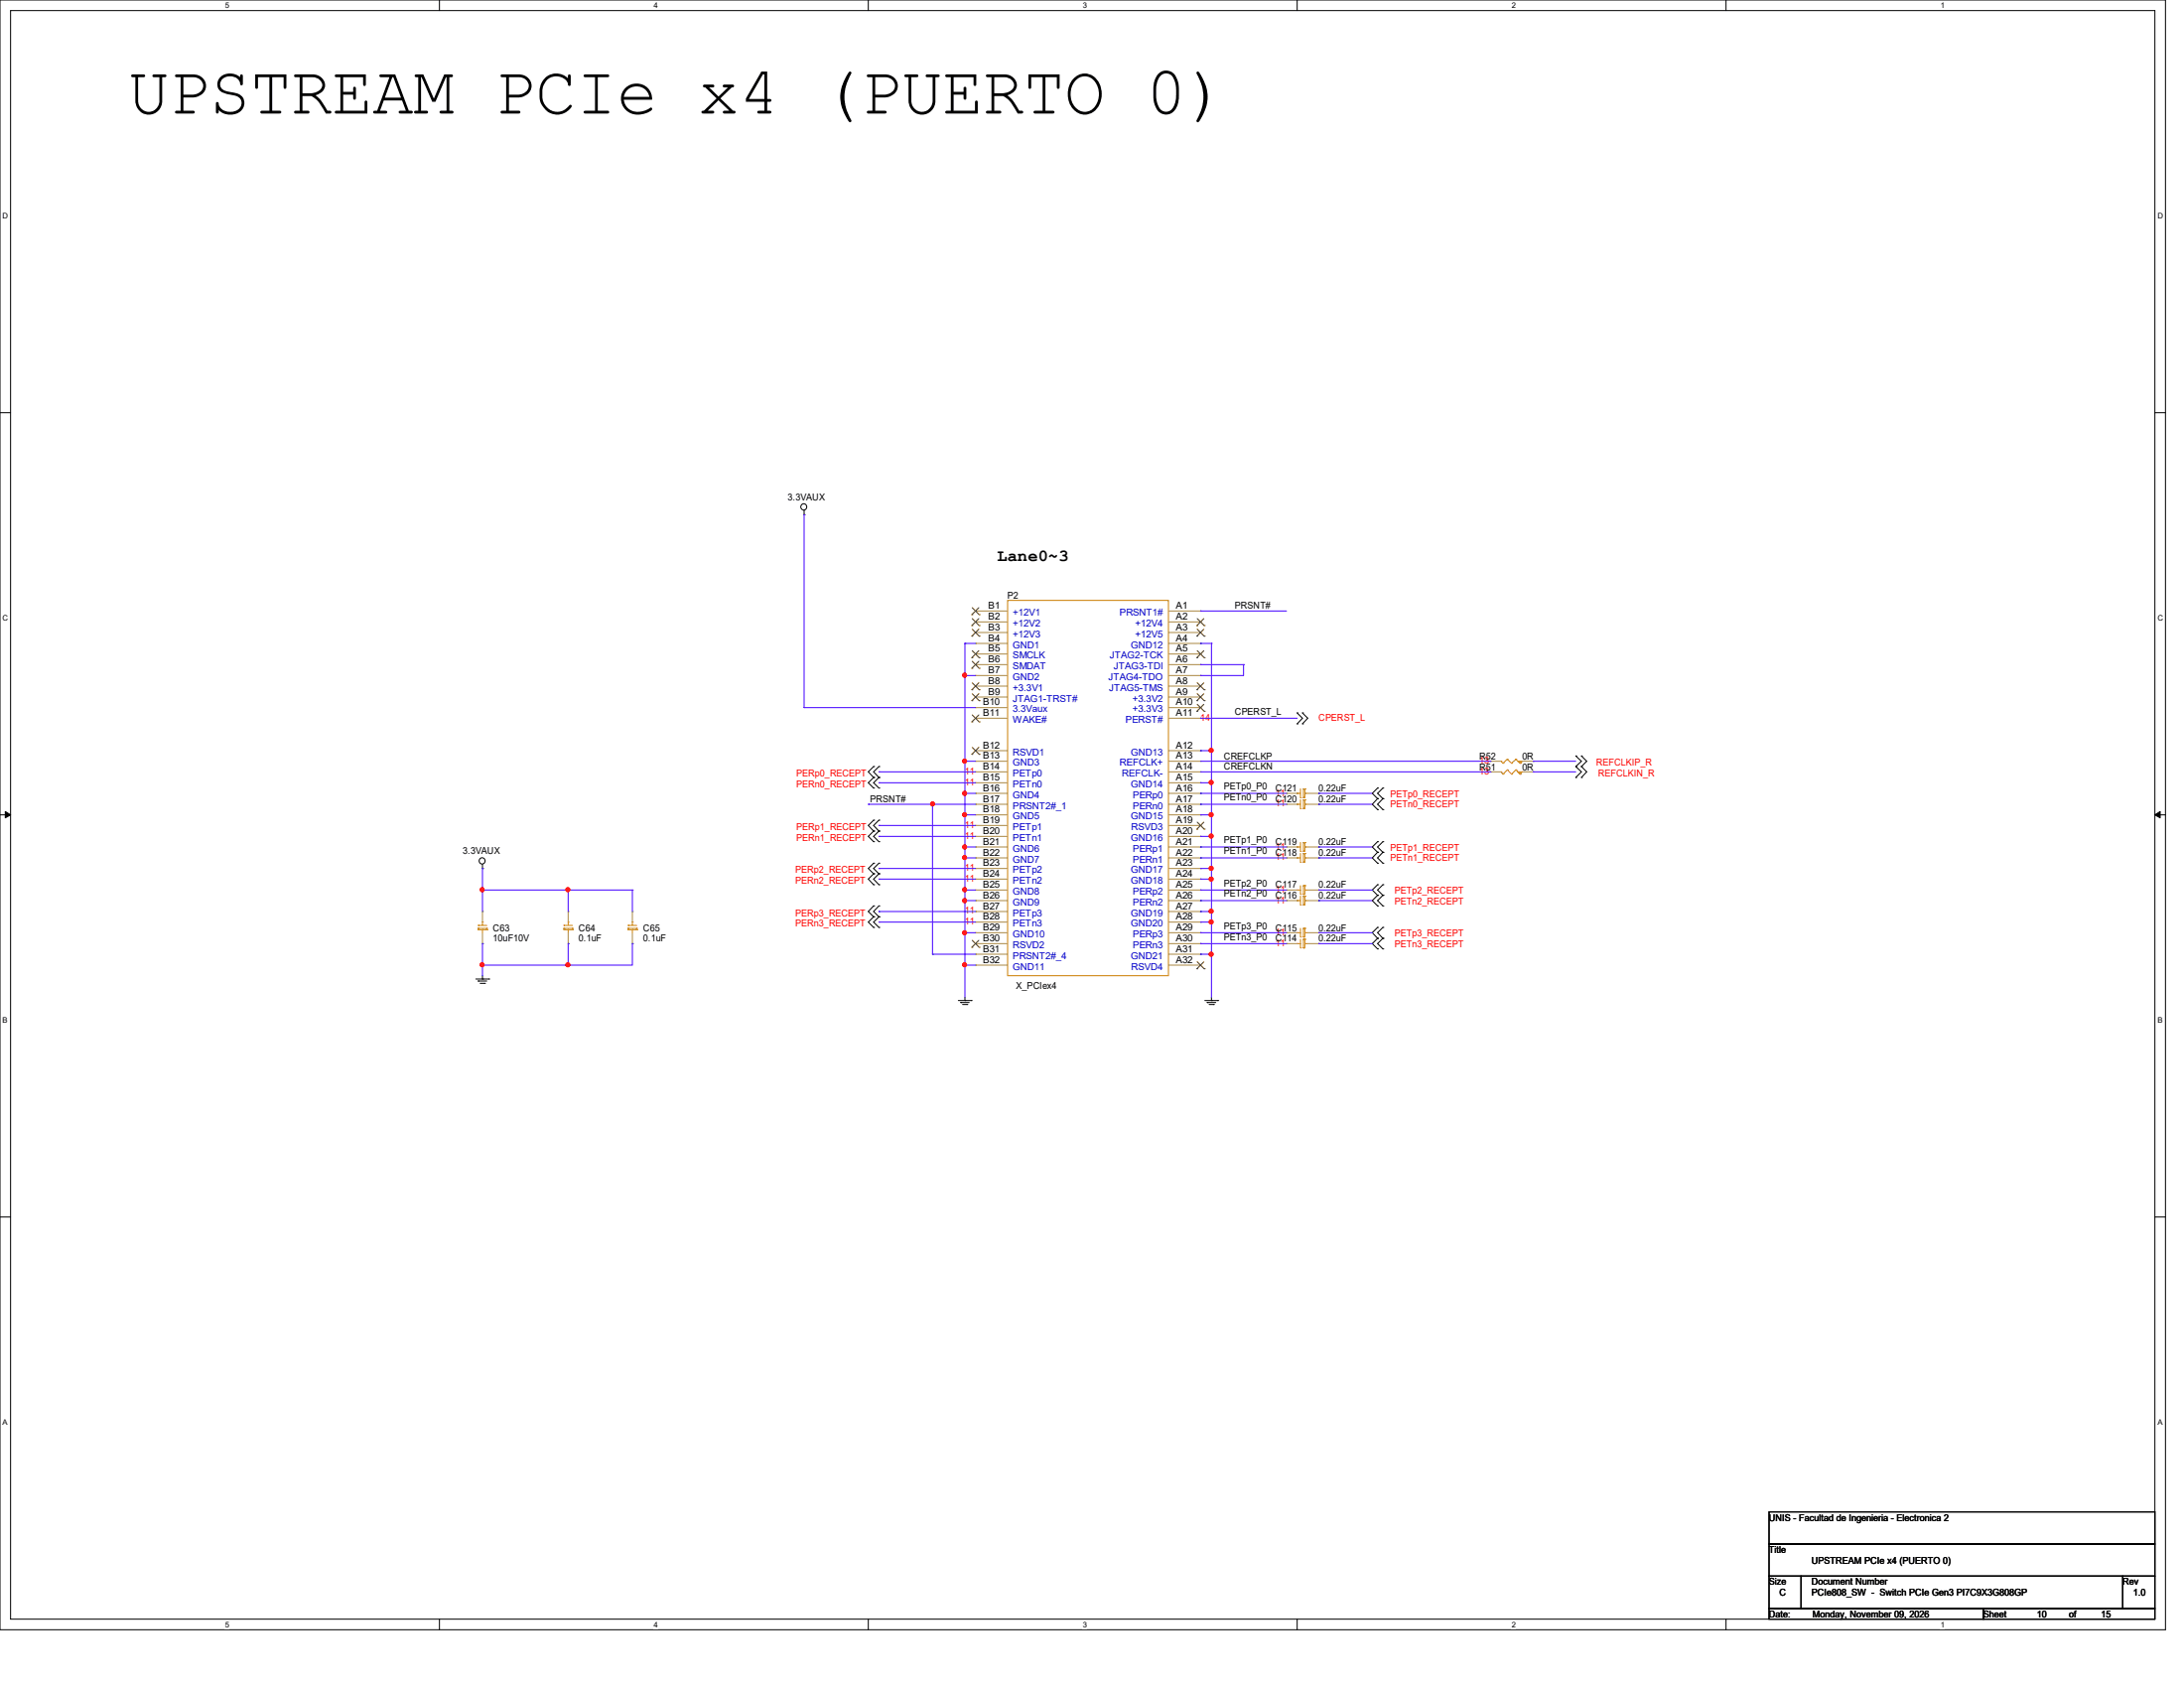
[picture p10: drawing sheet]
<svg xmlns="http://www.w3.org/2000/svg" width="279mm" height="216mm" viewBox="0 0 279 216" stroke-linecap="round" stroke-linejoin="round" font-family="sans-serif">
<path d="M0 0h277v208.4h-277zM1.4 1.4h274.3v205.7h-274.3z" fill="none" stroke="#000" stroke-width=".13"/>
<g fill="#fff">
<path d="M28.8 .1h.5v1.1h-.5z"/>
<path d="M28.8 207.2h.5v1.1h-.5z"/>
</g>
<path d="M56.2 0v1.4M56.2 207.1v1.3" fill="none" stroke="#000" stroke-width=".13"/>
<g fill="#fff">
<path d="M83.7 .1h.5v1.1h-.5z"/>
<path d="M83.7 207.2h.5v1.1h-.5z"/>
</g>
<path d="M111.1 0v1.4M111.1 207.1v1.3" fill="none" stroke="#000" stroke-width=".13"/>
<g fill="#fff">
<path d="M138.5 .1h.6v1.1h-.6z"/>
<path d="M138.5 207.2h.6v1.1h-.6z"/>
</g>
<path d="M165.9 0v1.4M165.9 207.1v1.3" fill="none" stroke="#000" stroke-width=".13"/>
<g fill="#fff">
<path d="M193.4 .1h.5v1.1h-.5z"/>
<path d="M193.4 207.2h.5v1.1h-.5z"/>
</g>
<path d="M220.8 0v1.4M220.8 207.1v1.3" fill="none" stroke="#000" stroke-width=".13"/>
<g fill="#fff">
<path d="M248.2 .1h.6v1.1h-.6z"/>
<path d="M248.2 207.2h.6v1.1h-.6z"/>
<path d="M.3 27.1h.8v1.1h-.8z"/>
<path d="M276 27.1h.7v1.1h-.7z"/>
<path d="M.3 78.5h.8v1.1h-.8z"/>
<path d="M276 78.5h.7v1.1h-.7z"/>
</g>
<path d="M0 52.8h1.4M275.7 52.8h1.3" fill="none" stroke="#000" stroke-width=".13"/>
<g fill="#fff">
<path d="M.3 129.9h.7v1.1h-.7z"/>
<path d="M276 129.9h.6v1.1h-.6z"/>
</g>
<path d="M0 104.2h1.4M275.7 104.2h1.3" fill="none" stroke="#000" stroke-width=".13"/>
<path d="M.7 103.8l.7 .4-.7 .4zM275.7 104.2l.7-.4v.8z" fill="#000" stroke="#000" stroke-width=".13"/>
<g fill="#fff">
<path d="M.3 181.4h.7v1.1h-.7z"/>
<path d="M276 181.4h.6v1.1h-.6z"/>
</g>
<g fill="none" stroke="#000" stroke-width=".13">
<path d="M102.9 65.8h.1M102.9 65.3v.5M111.8 98h.1M111.8 99.4h.1M111.8 98l-.7 .7 .7 .7M111.8 99.4l-.7 .7 .7 .7M112.4 98h.1M112.4 99.4h.1M112.4 98l-.6 .7 .6 .7M112.4 99.4l-.6 .7 .6 .7M165.9 91.2h.1M165.9 92.6h.1"/>
<path d="M165.9 91.2l.7 .7-.7 .7M166.6 91.2h.1M166.6 92.6h.1M166.6 91.2l.7 .7-.7 .7M201.6 96.7h.1M201.6 98h.1M201.6 99.4h.1M201.6 96.7l.7 .7-.7 .6M201.6 98l.7 .7-.7 .7M202.3 96.7h.1M202.3 98h.1M202.3 99.4h.1"/>
<path d="M202.3 96.7l.7 .7-.7 .6M202.3 98l.7 .7-.7 .7M61.7 111.1h.1M61.7 110.5v.6M111.8 100.8h.1M111.8 104.9h.1M111.8 106.3h.1M111.8 107.7h.1M111.8 110.4h.1M111.8 111.8h.1M111.8 113.2h.1M111.8 115.9h.1"/>
<path d="M111.8 117.3h.1M111.8 118.6h.1M111.8 104.9l-.7 .7 .7 .7M111.8 106.3l-.7 .7 .7 .7M111.8 110.4l-.7 .7 .7 .7M111.8 111.8l-.7 .6 .7 .8M111.8 115.9l-.7 .7 .7 .7M111.8 117.3l-.7 .6 .7 .7M112.4 100.8h.1M112.4 104.9h.1M112.4 106.3h.1M112.4 107.7h.1"/>
<path d="M112.4 110.4h.1M112.4 111.8h.1M112.4 113.2h.1M112.4 115.9h.1M112.4 117.3h.1M112.4 118.6h.1M112.4 104.9l-.6 .7 .6 .7M112.4 106.3l-.6 .7 .6 .7M112.4 110.4l-.6 .7 .6 .7M112.4 111.8l-.6 .6 .6 .8M112.4 115.9l-.6 .7 .6 .7M112.4 117.3l-.6 .6 .6 .7"/>
<path d="M176.2 100.8h.1M176.2 102.2h.1M176.2 103.5h.1M176.2 107.7h.1M176.2 109h.1M176.2 110.4h.1M176.2 113.2h.1M176.2 114.5h.1M176.2 115.9h.1M176.2 118.6h.1M176.2 100.8l-.6 .7 .6 .7M176.2 102.2l-.6 .7 .6 .6"/>
<path d="M176.2 107.7l-.6 .6 .6 .7M176.2 109l-.6 .7 .6 .7M176.2 113.2l-.6 .6 .6 .7M176.2 114.5l-.6 .7 .6 .7M176.2 118.6l-.6 .7 .6 .7M176.9 102.2h.1M176.9 100.8h.1M176.9 103.5h.1M176.9 109h.1M176.9 107.7h.1M176.9 110.4h.1M176.9 114.5h.1"/>
<path d="M176.9 113.2h.1M176.9 115.9h.1M176.9 118.6h.1M176.9 100.8l-.7 .7 .7 .7M176.9 102.2l-.7 .7 .7 .6M176.9 107.7l-.7 .6 .7 .7M176.9 109l-.7 .7 .7 .7M176.9 113.2l-.7 .6 .7 .7M176.9 114.5l-.7 .7 .7 .7M176.9 118.6l-.7 .7 .7 .7M60.9 125.2h1.6M61.2 125.5h.1"/>
<path d="M61.2 125.5h1.1M61.4 125.8h.6M61.7 125.2h.1M61.7 124.8v.4M62 125.8h.1M62.5 125.2h.1M122.6 128h1.6M122.9 128.2h.1M122.9 128.2h1.1M123.1 128.5h.6M123.4 128h.1M123.4 127.6v.4"/>
<path d="M123.7 128.5h.1M124.2 128h.1M154.1 128h1.7M154.4 128.2h.1M154.4 128.2h1.1M154.7 128.5h.5M155 128h.1M155 127.6v.4M155.2 128.5h.1M155.8 128h.1M176.2 120h.1M176.2 121.4h.1"/>
<path d="M176.2 120l-.6 .7 .6 .7M176.9 120h.1M176.9 121.4h.1M176.9 120l-.7 .7 .7 .7M0 155.7h1.4M275.7 155.7h1.3M226.3 193.4h49.4v4.1h-49.4zM226.3 197.5h49.4v4.1h-49.4zM226.3 201.6h4.1v4.1h-4.1zM226.3 205.7h27.4v1.4h-27.4zM230.4 201.6h41.2v4.1h-41.2zM253.7 205.7h22v1.4h-22z"/>
<path d="M271.6 201.6h4.1v4.1h-4.1z"/>
<circle cx="102.8" cy="64.8" r=".39"/>
<circle cx="61.7" cy="110.1" r=".39"/>
</g>
<g fill="none" stroke="#cc8006" stroke-width=".13">
<path d="M128.9 76.8h20.6v48h-20.6zM192 98.7h.1M192 97.4h.1M192 98.7l.3 .3M192 97.4l.3 .2M192.3 99h.1M192.3 97.6h.1M192.8 98.5h.1M192.8 97.1h.1M192.8 98.5l.6 .5M192.8 98.5l-.5 .5M192.8 97.1l.6 .5"/>
<path d="M192.8 97.1l-.5 .5M193.4 99h.1M193.4 97.6h.1M193.9 98.5h.1M193.9 97.1h.1M193.9 98.5l.6 .5M193.9 98.5l-.5 .5M193.9 97.1l.6 .5M193.9 97.1l-.5 .5M194.5 99h.1M194.5 97.6h.1M194.7 98.7l-.2 .3"/>
<path d="M194.7 97.4l-.2 .2M61.2 118.4h.1M61.2 118.7h.1M61.2 118.7v.2h1.1M61.2 118.4h1.1M61.2 118.7h1.1M61.7 118.9h.1M61.7 117.9h.1M61.7 117.9v.5M61.7 118.9v.4M62.3 118.9h.1M62.3 118.7h.1"/>
<path d="M62.3 118.7v.2M72.1 118.4h.1M72.1 118.7h.1M72.1 118.7v.2h1.1M72.1 118.4h1.1M72.1 118.7h1.1M72.7 118.9h.1M72.7 117.9h.1M72.7 117.9v.5M72.7 118.9v.4M73.2 118.9h.1M73.2 118.7h.1"/>
<path d="M73.2 118.7v.2M80.3 118.4h.1M80.3 118.7h.1M80.3 118.7v.2h1.1M80.3 118.4h1.1M80.3 118.7h1.1M80.9 118.9h.1M80.9 117.9h.1M80.9 117.9v.5M80.9 118.9v.4M81.4 118.9h.1M81.4 118.7h.1"/>
<path d="M81.4 118.7v.2M165.9 102.9h.1M165.9 108.3h.1M165.9 115.2h.1M165.9 109.7h.1M165.9 119.3h.1M165.9 113.8h.1M165.9 101.5h.1M165.9 102.9h.5M165.9 108.3h.5M165.9 115.2h.5M165.9 109.7h.5"/>
<path d="M165.9 119.3h.5M165.9 113.8h.5M165.9 101.5h.5M166.4 103.4h.1M166.4 108.9h.1M166.4 115.7h.1M166.4 110.3h.1M166.4 119.8h.1M166.4 114.4h.1M166.4 102h.1M166.4 100.9v1.1M166.4 102.3v1.1"/>
<path d="M166.4 107.8v1.1M166.4 109.2v1.1M166.4 113.3v1.1M166.4 114.6v1.1M166.4 118.7v1.1M166.8 102.3h.1M166.8 103.4h.1M166.8 107.8h.1M166.8 108.9h.1M166.8 114.6h.1M166.8 115.7h.1M166.8 109.2h.1"/>
<path d="M166.8 110.3h.1M166.8 118.7h.1M166.8 119.8h.1M166.8 113.3h.1M166.8 114.4h.1M166.8 100.9h.1M166.8 102h.1M166.8 100.9v1.1M166.8 102.3v1.1M166.8 107.8v1.1M166.8 109.2v1.1M166.8 113.3v1.1"/>
<path d="M166.8 114.6v1.1M166.8 118.7v1.1M166.9 102.9h.1M166.9 102.3h.1M166.9 108.3h.1M166.9 107.8h.1M166.9 115.2h.1M166.9 114.6h.1M166.9 109.7h.1M166.9 109.2h.1M166.9 119.3h.1M166.9 118.7h.1"/>
<path d="M166.9 113.8h.1M166.9 113.3h.1M166.9 101.5h.1M166.9 100.9h.1M166.9 100.9v1.1h-.1M166.9 102.3v1.1h-.1M166.9 107.8v1.1h-.1M166.9 109.2v1.1h-.1M166.9 113.3v1.1h-.1M166.9 114.6v1.1h-.1M166.9 118.7v1.1h-.1M166.9 102.9h.4"/>
<path d="M166.9 108.3h.4M166.9 115.2h.4M166.9 109.7h.4M166.9 119.3h.4M166.9 113.8h.4M166.9 101.5h.4M165.9 120.7h.1M165.9 120.7h.5M166.4 121.2h.1M166.4 120.1v1.1M166.8 120.1h.1M166.8 121.2h.1"/>
<path d="M166.8 120.1v1.1M166.9 120.7h.1M166.9 120.1h.1M166.9 120.7h.4M166.9 120.1v1.1h-.1"/>
</g>
<g fill="none" stroke="#a84" stroke-width=".13">
<path d="M124.8 78.1h.1M124.8 79.5h.1M124.8 78.1h4.1M124.8 79.5h4.1M149.5 78.1h4.1M149.5 79.5h4.1M153.6 78.1h.1M153.6 79.5h.1M124.8 80.9h.1M124.8 82.3h.1M124.8 83.7h.1M124.8 85h.1"/>
<path d="M124.8 86.4h.1M124.8 87.8h.1M124.8 89.2h.1M124.8 90.5h.1M124.8 91.9h.1M124.8 96h.1M124.8 97.4h.1M124.8 98.7h.1M124.8 80.9h4.1M124.8 82.3h4.1M124.8 83.7h4.1M124.8 85h4.1"/>
<path d="M124.8 86.4h4.1M124.8 87.8h4.1M124.8 89.2h4.1M124.8 90.5h4.1M124.8 91.9h4.1M124.8 96h4.1M124.8 97.4h4.1M124.8 98.7h4.1M149.5 80.9h4.1M149.5 82.3h4.1M149.5 83.7h4.1M149.5 85h4.1"/>
<path d="M149.5 86.4h4.1M149.5 87.8h4.1M149.5 89.2h4.1M149.5 90.5h4.1M149.5 91.9h4.1M149.5 96h4.1M149.5 97.4h4.1M149.5 98.7h4.1M153.6 80.9h.1M153.6 82.3h.1M153.6 83.7h.1M153.6 85h.1"/>
<path d="M153.6 86.4h.1M153.6 87.8h.1M153.6 89.2h.1M153.6 90.5h.1M153.6 91.9h.1M153.6 96h.1M153.6 97.4h.1M153.6 98.7h.1M190.6 98.7h.1M190.6 97.4h.1M190.6 97.4h1.4M190.6 98.7h1.4"/>
<path d="M194.7 97.4h1.4M194.7 98.7h1.4M196.1 98.7h.1M196.1 97.4h.1M61.7 116.6h.1M61.7 116.6v1.3M61.7 119.3v1.4M72.7 116.6h.1M72.7 116.6v1.3M72.7 119.3v1.4M80.9 116.6h.1M80.9 116.6v1.3"/>
<path d="M80.9 119.3v1.4M124.8 100.1h.1M124.8 101.5h.1M124.8 102.9h.1M124.8 104.2h.1M124.8 105.6h.1M124.8 107h.1M124.8 108.3h.1M124.8 109.7h.1M124.8 111.1h.1M124.8 112.4h.1M124.8 113.8h.1"/>
<path d="M124.8 115.2h.1M124.8 116.6h.1M124.8 117.9h.1M124.8 119.3h.1M124.8 100.1h4.1M124.8 101.5h4.1M124.8 102.9h4.1M124.8 104.2h4.1M124.8 105.6h4.1M124.8 107h4.1M124.8 108.3h4.1M124.8 109.7h4.1"/>
<path d="M124.8 111.1h4.1M124.8 112.4h4.1M124.8 113.8h4.1M124.8 115.2h4.1M124.8 116.6h4.1M124.8 117.9h4.1M124.8 119.3h4.1M149.5 100.1h4.1M149.5 101.5h4.1M149.5 102.9h4.1M149.5 104.2h4.1M149.5 105.6h4.1"/>
<path d="M149.5 107h4.1M149.5 108.3h4.1M149.5 109.7h4.1M149.5 111.1h4.1M149.5 112.4h4.1M149.5 113.8h4.1M149.5 115.2h4.1M149.5 116.6h4.1M149.5 117.9h4.1M149.5 119.3h4.1M153.6 100.1h.1M153.6 101.5h.1"/>
<path d="M153.6 102.9h.1M153.6 104.2h.1M153.6 105.6h.1M153.6 107h.1M153.6 108.3h.1M153.6 109.7h.1M153.6 111.1h.1M153.6 112.4h.1M153.6 113.8h.1M153.6 115.2h.1M153.6 116.6h.1M153.6 117.9h.1"/>
<path d="M153.6 119.3h.1M164.6 102.9h.1M164.6 108.3h.1M164.6 115.2h.1M164.6 109.7h.1M164.6 119.3h.1M164.6 113.8h.1M164.6 101.5h.1M164.6 101.5h1.3M164.6 102.9h1.3M164.6 108.3h1.3M164.6 109.7h1.3"/>
<path d="M164.6 113.8h1.3M164.6 115.2h1.3M164.6 119.3h1.3M167.3 101.5h1.4M167.3 102.9h1.4M167.3 108.3h1.4M167.3 109.7h1.4M167.3 113.8h1.4M167.3 115.2h1.4M167.3 119.3h1.4M168.7 102.9h.1M168.7 108.3h.1"/>
<path d="M168.7 115.2h.1M168.7 109.7h.1M168.7 119.3h.1M168.7 113.8h.1M168.7 101.5h.1M61.7 120.7h.1M72.7 120.7h.1M80.9 120.7h.1M124.8 120.7h.1M124.8 122h.1M124.8 123.4h.1M124.8 120.7h4.1"/>
<path d="M124.8 122h4.1M124.8 123.4h4.1M149.5 120.7h4.1M149.5 122h4.1M149.5 123.4h4.1M153.6 120.7h.1M153.6 122h.1M153.6 123.4h.1M164.6 120.7h.1M164.6 120.7h1.3M167.3 120.7h1.4M168.7 120.7h.1"/>
</g>
<g fill="none" stroke="#804000" stroke-width=".13">
<path d="M124.3 78.6h.1M124.4 77.7l.9 .9M124.4 79.1l.9 .9M125.2 77.7l-.9 .9M125.2 79.1l-.9 .9M125.3 78.6h.1M153.2 79.1l.9 .9M154 79.1l-.9 .9M124.3 80h.1M124.3 81.4h.1M124.3 84.1h.1M124.3 85.5h.1"/>
<path d="M124.3 88.2h.1M124.3 89.6h.1M124.3 92.3h.1M124.3 96.5h.1M124.4 80.5l.9 .9M124.4 83.2l.9 .9M124.4 84.6l.9 .9M124.4 87.3l.9 .9M124.4 88.7l.9 .9M124.4 91.4l.9 .9M124.4 95.6l.9 .9M125.2 80.5l-.9 .9"/>
<path d="M125.2 83.2l-.9 .9M125.2 84.6l-.9 .9M125.2 87.3l-.9 .9M125.2 88.7l-.9 .9M125.2 91.4l-.9 .9M125.2 95.6l-.9 .9M125.3 80h.1M125.3 81.4h.1M125.3 84.1h.1M125.3 85.5h.1M125.3 88.2h.1M125.3 89.6h.1"/>
<path d="M125.3 92.3h.1M125.3 96.5h.1M153.1 80h.1M153.1 81.4h.1M153.1 84.1h.1M153.1 88.2h.1M153.1 89.6h.1M153.1 91h.1M153.2 80.5l.9 .9M153.2 83.2l.9 .9M153.2 87.3l.9 .9M153.2 88.7l.9 .9"/>
<path d="M153.2 90.1l.9 .9M154 80.5l-.9 .9M154 83.2l-.9 .9M154 87.3l-.9 .9M154 88.7l-.9 .9M154 90.1l-.9 .9M154.1 80h.1M154.1 81.4h.1M154.1 84.1h.1M154.1 88.2h.1M154.1 89.6h.1M154.1 91h.1"/>
<path d="M153.1 106h.1M153.2 105.2l.9 .8M154 105.2l-.9 .8M154.1 106h.1M124.3 121.2h.1M124.4 120.3l.9 .9M125.2 120.3l-.9 .9M125.3 121.2h.1M153.1 123.9h.1M153.2 123l.9 .9M154 123l-.9 .9M154.1 123.9h.1"/>
</g>
<g fill="#cc8006" stroke="#cc8006" stroke-width=".13">
<path d="M194.2 98.7h.5l-.2 .3z" fill-rule="evenodd"/>
<path d="M194.2 97.4h.5l-.2 .2z" fill-rule="evenodd"/>
</g>
<g fill="none" stroke="#4200ff" stroke-width=".13">
<path d="M102.9 65.8h.1M102.9 65.8v24.7M153.6 78.1h.1M153.6 78.1h11M102.9 90.5h.1M102.9 90.5h21.9M112.4 98.7h.1M112.4 98.7h12.4M123.4 82.3h.1M123.4 86.4h.1M123.4 97.4h.1M123.4 82.3v45.3"/>
<path d="M123.4 82.3h1.4M123.4 86.4h1.4M123.4 97.4h1.4M153.6 82.3h.1M153.6 85h.1M153.6 86.4h.1M153.6 91.9h.1M153.6 96h.1M153.6 82.3h1.4M153.6 85h5.5M153.6 91.9h12.3M153.6 96h1.4"/>
<path d="M153.6 97.4h37M153.6 98.7h37M155 82.3h.1M155 96h.1M155 82.3v45.3M159.1 85h.1M159.1 85v1.4h-5.5M190.6 97.4h.1M190.6 98.7h.1M196.1 97.4h.1M196.1 98.7h.1M196.1 97.4h5.5"/>
<path d="M196.1 98.7h5.5M61.7 111.1h.1M61.7 113.8h.1M61.7 111.1v5.5M61.7 113.8h19.2M72.7 113.8h.1M72.7 113.8v2.8M80.9 113.8h.1M80.9 113.8v2.8M111.1 102.9h.1M111.1 102.9h13.7M112.4 100.1h.1"/>
<path d="M112.4 105.6h.1M112.4 107h.1M112.4 111.1h.1M112.4 112.4h.1M112.4 116.6h.1M112.4 117.9h.1M112.4 100.1h12.4M112.4 105.6h12.4M112.4 107h12.4M112.4 111.1h12.4M112.4 112.4h12.4M112.4 116.6h12.4"/>
<path d="M112.4 117.9h12.4M119.3 102.9h.1M119.3 102.9v19.1M123.4 101.5h.1M123.4 104.2h.1M123.4 108.3h.1M123.4 109.7h.1M123.4 113.8h.1M123.4 115.2h.1M123.4 119.3h.1M123.4 101.5h1.4M123.4 104.2h1.4"/>
<path d="M123.4 108.3h1.4M123.4 109.7h1.4M123.4 113.8h1.4M123.4 115.2h1.4M123.4 119.3h1.4M153.6 100.1h.1M153.6 101.5h.1M153.6 102.9h.1M153.6 104.2h.1M153.6 107h.1M153.6 108.3h.1M153.6 109.7h.1"/>
<path d="M153.6 111.1h.1M153.6 112.4h.1M153.6 113.8h.1M153.6 115.2h.1M153.6 116.6h.1M153.6 117.9h.1M153.6 119.3h.1M153.6 100.1h1.4M153.6 101.5h11M153.6 102.9h11M153.6 104.2h1.4M153.6 107h1.4"/>
<path d="M153.6 108.3h11M153.6 109.7h11M153.6 111.1h1.4M153.6 112.4h1.4M153.6 113.8h11M153.6 115.2h11M153.6 116.6h1.4M153.6 117.9h1.4M153.6 119.3h11M155 100.1h.1M155 104.2h.1M155 107h.1"/>
<path d="M155 111.1h.1M155 112.4h.1M155 116.6h.1M155 117.9h.1M168.7 101.5h.1M168.7 102.9h.1M168.7 108.3h.1M168.7 109.7h.1M168.7 113.8h.1M168.7 115.2h.1M168.7 119.3h.1M168.7 101.5h6.9"/>
<path d="M168.7 102.9h6.9M168.7 108.3h6.9M168.7 109.7h6.9M168.7 113.8h6.9M168.7 115.2h6.9M168.7 119.3h6.9M61.7 120.7h.1M61.7 123.4h.1M61.7 120.7v4.1M72.7 120.7h.1M72.7 123.4h.1M72.7 120.7v2.7"/>
<path d="M80.9 120.7h.1M80.9 120.7v2.7h-19.2M119.3 122h.1M119.3 122h5.5M123.4 123.4h.1M123.4 123.4h1.4M153.6 120.7h.1M153.6 122h.1M153.6 120.7h11M153.6 122h1.4M155 122h.1M168.7 120.7h.1"/>
<path d="M168.7 120.7h6.9"/>
</g>
<g fill="#f00" stroke="#f00" stroke-width=".13">
<circle cx="154.9" cy="96" r=".25"/>
<circle cx="123.4" cy="97.3" r=".25"/>
<circle cx="123.4" cy="86.4" r=".25"/>
<circle cx="154.9" cy="100.1" r=".25"/>
<circle cx="123.4" cy="101.5" r=".25"/>
<circle cx="119.3" cy="102.8" r=".25"/>
<circle cx="123.4" cy="108.3" r=".25"/>
<circle cx="123.4" cy="104.2" r=".25"/>
<circle cx="154.9" cy="106.9" r=".25"/>
<circle cx="154.9" cy="104.2" r=".25"/>
<circle cx="154.9" cy="111.1" r=".25"/>
<circle cx="123.4" cy="109.7" r=".25"/>
<circle cx="154.9" cy="112.4" r=".25"/>
<circle cx="72.6" cy="113.8" r=".25"/>
<circle cx="61.7" cy="113.8" r=".25"/>
<circle cx="123.4" cy="113.8" r=".25"/>
<circle cx="123.4" cy="119.3" r=".25"/>
<circle cx="123.4" cy="115.2" r=".25"/>
<circle cx="154.9" cy="116.5" r=".25"/>
<circle cx="154.9" cy="122" r=".25"/>
<circle cx="154.9" cy="117.9" r=".25"/>
<circle cx="72.6" cy="123.4" r=".25"/>
<circle cx="61.7" cy="123.4" r=".25"/>
<circle cx="123.4" cy="123.4" r=".25"/>
</g>
<text font-size="8.8" x="16.4" y="14.5">UPSTREAM PCIe x4 (PUERTO 0)</text>
<text font-size="2.2" x="127.6" y="71.7">Lane0~3</text>
<g font-size="1.2">
<text x="100.8" y="64">3.3VAUX</text>
<text x="126.4" y="77.9">B1</text>
<text x="128.9" y="76.6">P2</text>
<text x="150.4" y="77.9">A1</text>
<text x="158" y="77.9">PRSNT#</text>
<text x="126.4" y="79.2">B2</text>
<text x="126.4" y="80.6">B3</text>
<text x="126.4" y="82">B4</text>
<text x="126.4" y="83.4">B5</text>
<text x="150.4" y="79.2">A2</text>
<text x="150.4" y="80.6">A3</text>
<text x="150.4" y="82">A4</text>
<text x="150.4" y="83.4">A5</text>
<text x="126.4" y="84.7">B6</text>
<text x="126.4" y="86.1">B7</text>
<text x="126.4" y="87.5">B8</text>
<text x="126.4" y="88.9">B9</text>
<text x="150.4" y="84.7">A6</text>
<text x="150.4" y="86.1">A7</text>
<text x="150.4" y="87.5">A8</text>
<text x="150.4" y="88.9">A9</text>
<text x="125.8" y="90.2">B10</text>
<text x="125.8" y="91.6">B11</text>
<text x="125.8" y="95.7">B12</text>
<text x="150.4" y="90.2">A10</text>
<text x="150.4" y="91.6">A11</text>
<text x="150.4" y="95.7">A12</text>
<text x="158" y="91.4">CPERST_L</text>
<text x="125.8" y="97.1">B13</text>
<text x="125.8" y="98.4">B14</text>
<text x="125.8" y="99.8">B15</text>
<text x="125.8" y="101.2">B16</text>
<text x="150.4" y="97.1">A13</text>
<text x="150.4" y="98.4">A14</text>
<text x="150.4" y="99.8">A15</text>
<text x="150.4" y="101.2">A16</text>
<text x="156.6" y="97.1">CREFCLKP</text>
<text x="156.6" y="98.5">CREFCLKN</text>
<text x="156.6" y="101">PETp0_P0</text>
<text x="163.2" y="101.3">C121</text>
<text x="168.7" y="101.3">0.22uF</text>
<text x="189.3" y="98.5">R51</text>
<text x="189.3" y="97.2">R52</text>
<text x="194.7" y="98.5">0R</text>
<text x="194.7" y="97.2">0R</text>
<text x="111.3" y="102.6">PRSNT#</text>
<text x="125.8" y="102.6">B17</text>
<text x="125.8" y="103.9">B18</text>
<text x="125.8" y="105.3">B19</text>
<text x="125.8" y="106.7">B20</text>
<text x="150.4" y="102.6">A17</text>
<text x="150.4" y="103.9">A18</text>
<text x="150.4" y="105.3">A19</text>
<text x="150.4" y="106.7">A20</text>
<text x="156.6" y="102.4">PETn0_P0</text>
<text x="156.6" y="107.9">PETp1_P0</text>
<text x="163.2" y="102.6">C120</text>
<text x="168.7" y="102.6">0.22uF</text>
<text x="59.2" y="109.2">3.3VAUX</text>
<text x="125.8" y="108">B21</text>
<text x="125.8" y="109.4">B22</text>
<text x="125.8" y="110.8">B23</text>
<text x="125.8" y="112.1">B24</text>
<text x="125.8" y="113.5">B25</text>
<text x="150.4" y="108">A21</text>
<text x="150.4" y="109.4">A22</text>
<text x="150.4" y="110.8">A23</text>
<text x="150.4" y="112.1">A24</text>
<text x="150.4" y="113.5">A25</text>
<text x="156.6" y="109.3">PETn1_P0</text>
<text x="156.6" y="113.4">PETp2_P0</text>
<text x="163.2" y="108.1">C119</text>
<text x="163.2" y="109.5">C118</text>
<text x="163.2" y="113.6">C117</text>
<text x="168.7" y="108.1">0.22uF</text>
<text x="168.7" y="109.5">0.22uF</text>
<text x="168.7" y="113.6">0.22uF</text>
<text x="63.1" y="119.1">C63</text>
<text x="74" y="119.1">C64</text>
<text x="82.3" y="119.1">C65</text>
<text x="125.8" y="114.9">B26</text>
<text x="125.8" y="116.3">B27</text>
<text x="125.8" y="117.6">B28</text>
<text x="125.8" y="119">B29</text>
<text x="150.4" y="114.9">A26</text>
<text x="150.4" y="116.3">A27</text>
<text x="150.4" y="117.6">A28</text>
<text x="150.4" y="119">A29</text>
<text x="156.6" y="114.7">PETn2_P0</text>
<text x="156.6" y="118.8">PETp3_P0</text>
<text x="163.2" y="115">C116</text>
<text x="163.2" y="119.1">C115</text>
<text x="168.7" y="115">0.22uF</text>
<text x="168.7" y="119.1">0.22uF</text>
<text x="63.1" y="120.4">10uF10V</text>
<text x="74" y="120.4">0.1uF</text>
<text x="82.3" y="120.4">0.1uF</text>
<text x="125.8" y="120.4">B30</text>
<text x="125.8" y="121.7">B31</text>
<text x="125.8" y="123.1">B32</text>
<text x="150.4" y="120.4">A30</text>
<text x="150.4" y="121.7">A31</text>
<text x="150.4" y="123.1">A32</text>
<text x="156.6" y="120.2">PETn3_P0</text>
<text x="163.2" y="120.4">C114</text>
<text x="168.7" y="120.4">0.22uF</text>
<text x="130" y="126.5">X_PCIex4</text>
<text x="226.3" y="194.5">UNIS - Facultad de Ingenieria - Electronica 2</text>
<text x="226.3" y="198.6">Title</text>
<text x="226.3" y="202.7">Size</text>
<text x="231.8" y="200">UPSTREAM PCIe x4 (PUERTO 0)</text>
<text x="231.8" y="202.7">Document Number</text>
<text x="271.6" y="202.7">Rev</text>
<text x="226.3" y="206.9">Date:</text>
<text x="227.7" y="204.1">C</text>
<text x="231.8" y="204.1">PCIe808_SW - Switch PCIe Gen3 PI7C9X3G808GP</text>
<text x="231.9" y="206.9">Monday, November 09, 2026</text>
<text x="253.7" y="206.9">Sheet</text>
<text x="260.6" y="206.9">10</text>
<text x="264.7" y="206.9">of</text>
<text x="268.8" y="206.9">15</text>
<text x="272.9" y="204.1">1.0</text>
</g>
<g font-size="1.2" fill="#00c">
<text x="129.6" y="78.7">+12V1</text>
<text x="129.6" y="80.1">+12V2</text>
<text x="129.6" y="81.5">+12V3</text>
<text x="129.6" y="82.9">GND1</text>
<text x="143.3" y="78.7">PRSNT1#</text>
<text x="144.7" y="82.9">GND12</text>
<text x="145.2" y="80.1">+12V4</text>
<text x="145.2" y="81.5">+12V5</text>
<text x="129.6" y="84.2">SMCLK</text>
<text x="129.6" y="85.6">SMDAT</text>
<text x="129.6" y="87">GND2</text>
<text x="129.6" y="88.3">+3.3V1</text>
<text x="129.6" y="89.7">JTAG1-TRST#</text>
<text x="141.8" y="87">JTAG4-TDO</text>
<text x="141.9" y="88.3">JTAG5-TMS</text>
<text x="142" y="84.2">JTAG2-TCK</text>
<text x="142.5" y="85.6">JTAG3-TDI</text>
<text x="144.9" y="89.7">+3.3V2</text>
<text x="129.6" y="91.1">3.3Vaux</text>
<text x="129.6" y="92.5">WAKE#</text>
<text x="144" y="92.5">PERST#</text>
<text x="144.9" y="91.1">+3.3V3</text>
<text x="129.6" y="96.6">RSVD1</text>
<text x="129.6" y="98">GND3</text>
<text x="129.6" y="99.3">PETp0</text>
<text x="129.6" y="100.7">PETn0</text>
<text x="143.3" y="98">REFCLK+</text>
<text x="143.5" y="99.3">REFCLK-</text>
<text x="144.7" y="96.6">GND13</text>
<text x="144.7" y="100.7">GND14</text>
<text x="129.6" y="102.1">GND4</text>
<text x="129.6" y="103.5">PRSNT2#_1</text>
<text x="129.6" y="104.8">GND5</text>
<text x="129.6" y="106.2">PETp1</text>
<text x="129.6" y="107.6">PETn1</text>
<text x="144.7" y="104.8">GND15</text>
<text x="144.7" y="107.6">GND16</text>
<text x="144.7" y="106.2">RSVD3</text>
<text x="144.9" y="102.1">PERp0</text>
<text x="144.9" y="103.5">PERn0</text>
<text x="129.6" y="108.9">GND6</text>
<text x="129.6" y="110.3">GND7</text>
<text x="129.6" y="111.7">PETp2</text>
<text x="129.6" y="113">PETn2</text>
<text x="144.7" y="111.7">GND17</text>
<text x="144.7" y="113">GND18</text>
<text x="144.9" y="108.9">PERp1</text>
<text x="144.9" y="110.3">PERn1</text>
<text x="129.6" y="114.4">GND8</text>
<text x="129.6" y="115.8">GND9</text>
<text x="129.6" y="117.2">PETp3</text>
<text x="129.6" y="118.5">PETn3</text>
<text x="129.6" y="119.9">GND10</text>
<text x="144.7" y="117.2">GND19</text>
<text x="144.7" y="118.5">GND20</text>
<text x="144.9" y="114.4">PERp2</text>
<text x="144.9" y="115.8">PERn2</text>
<text x="144.9" y="119.9">PERp3</text>
<text x="129.6" y="121.3">RSVD2</text>
<text x="129.6" y="122.6">PRSNT2#_4</text>
<text x="129.6" y="124">GND11</text>
<text x="144.7" y="122.6">GND21</text>
<text x="144.7" y="124">RSVD4</text>
<text x="144.9" y="121.3">PERn3</text>
</g>
<g font-size="1.2" fill="#f00">
<text x="153.6" y="92.2">14</text>
<text x="168.7" y="92.2">CPERST_L</text>
<text x="101.9" y="99.3">PERp0_RECEPT</text>
<text x="101.9" y="100.7">PERn0_RECEPT</text>
<text x="123.4" y="99.1">11</text>
<text x="123.4" y="100.4">11</text>
<text x="163.2" y="101.8">11</text>
<text x="177.9" y="101.9">PETp0_RECEPT</text>
<text x="189.3" y="97.7">13</text>
<text x="189.3" y="99.1">13</text>
<text x="204.2" y="98">REFCLKIP_R</text>
<text x="204.5" y="99.3">REFCLKIN_R</text>
<text x="101.9" y="106.2">PERp1_RECEPT</text>
<text x="101.9" y="107.6">PERn1_RECEPT</text>
<text x="123.4" y="105.9">11</text>
<text x="123.4" y="107.3">11</text>
<text x="163.2" y="103.2">11</text>
<text x="177.9" y="103.3">PETn0_RECEPT</text>
<text x="101.8" y="111.7">PERp2_RECEPT</text>
<text x="101.8" y="113">PERn2_RECEPT</text>
<text x="123.4" y="111.4">11</text>
<text x="123.4" y="112.8">11</text>
<text x="163.2" y="108.7">11</text>
<text x="163.2" y="110">11</text>
<text x="177.9" y="108.8">PETp1_RECEPT</text>
<text x="177.9" y="110.2">PETn1_RECEPT</text>
<text x="101.8" y="117.2">PERp3_RECEPT</text>
<text x="101.8" y="118.5">PERn3_RECEPT</text>
<text x="123.4" y="116.9">11</text>
<text x="123.4" y="118.3">11</text>
<text x="163.2" y="114.1">11</text>
<text x="163.2" y="115.5">11</text>
<text x="163.2" y="119.6">11</text>
<text x="178.4" y="114.3">PETp2_RECEPT</text>
<text x="178.4" y="115.7">PETn2_RECEPT</text>
<text x="178.4" y="119.8">PETp3_RECEPT</text>
<text x="163.2" y="121">11</text>
<text x="178.4" y="121.2">PETn3_RECEPT</text>
</g>
<g font-size="1">
<text x="28.8" y="1">5</text>
<text x="83.7" y="1">4</text>
<text x="138.5" y="1">3</text>
<text x="193.4" y="1">2</text>
<text x="248.2" y="1">1</text>
<text x=".3" y="27.9">D</text>
<text x="276" y="27.9">D</text>
<text x=".3" y="79.4">C</text>
<text x="276" y="79.4">C</text>
<text x=".3" y="130.8">B</text>
<text x="276" y="130.8">B</text>
<text x=".3" y="182.2">A</text>
<text x="276" y="182.2">A</text>
<text x="28.8" y="208.1">5</text>
<text x="83.7" y="208.1">4</text>
<text x="138.5" y="208.1">3</text>
<text x="193.4" y="208.1">2</text>
<text x="248.2" y="208.1">1</text>
</g>
</svg>
